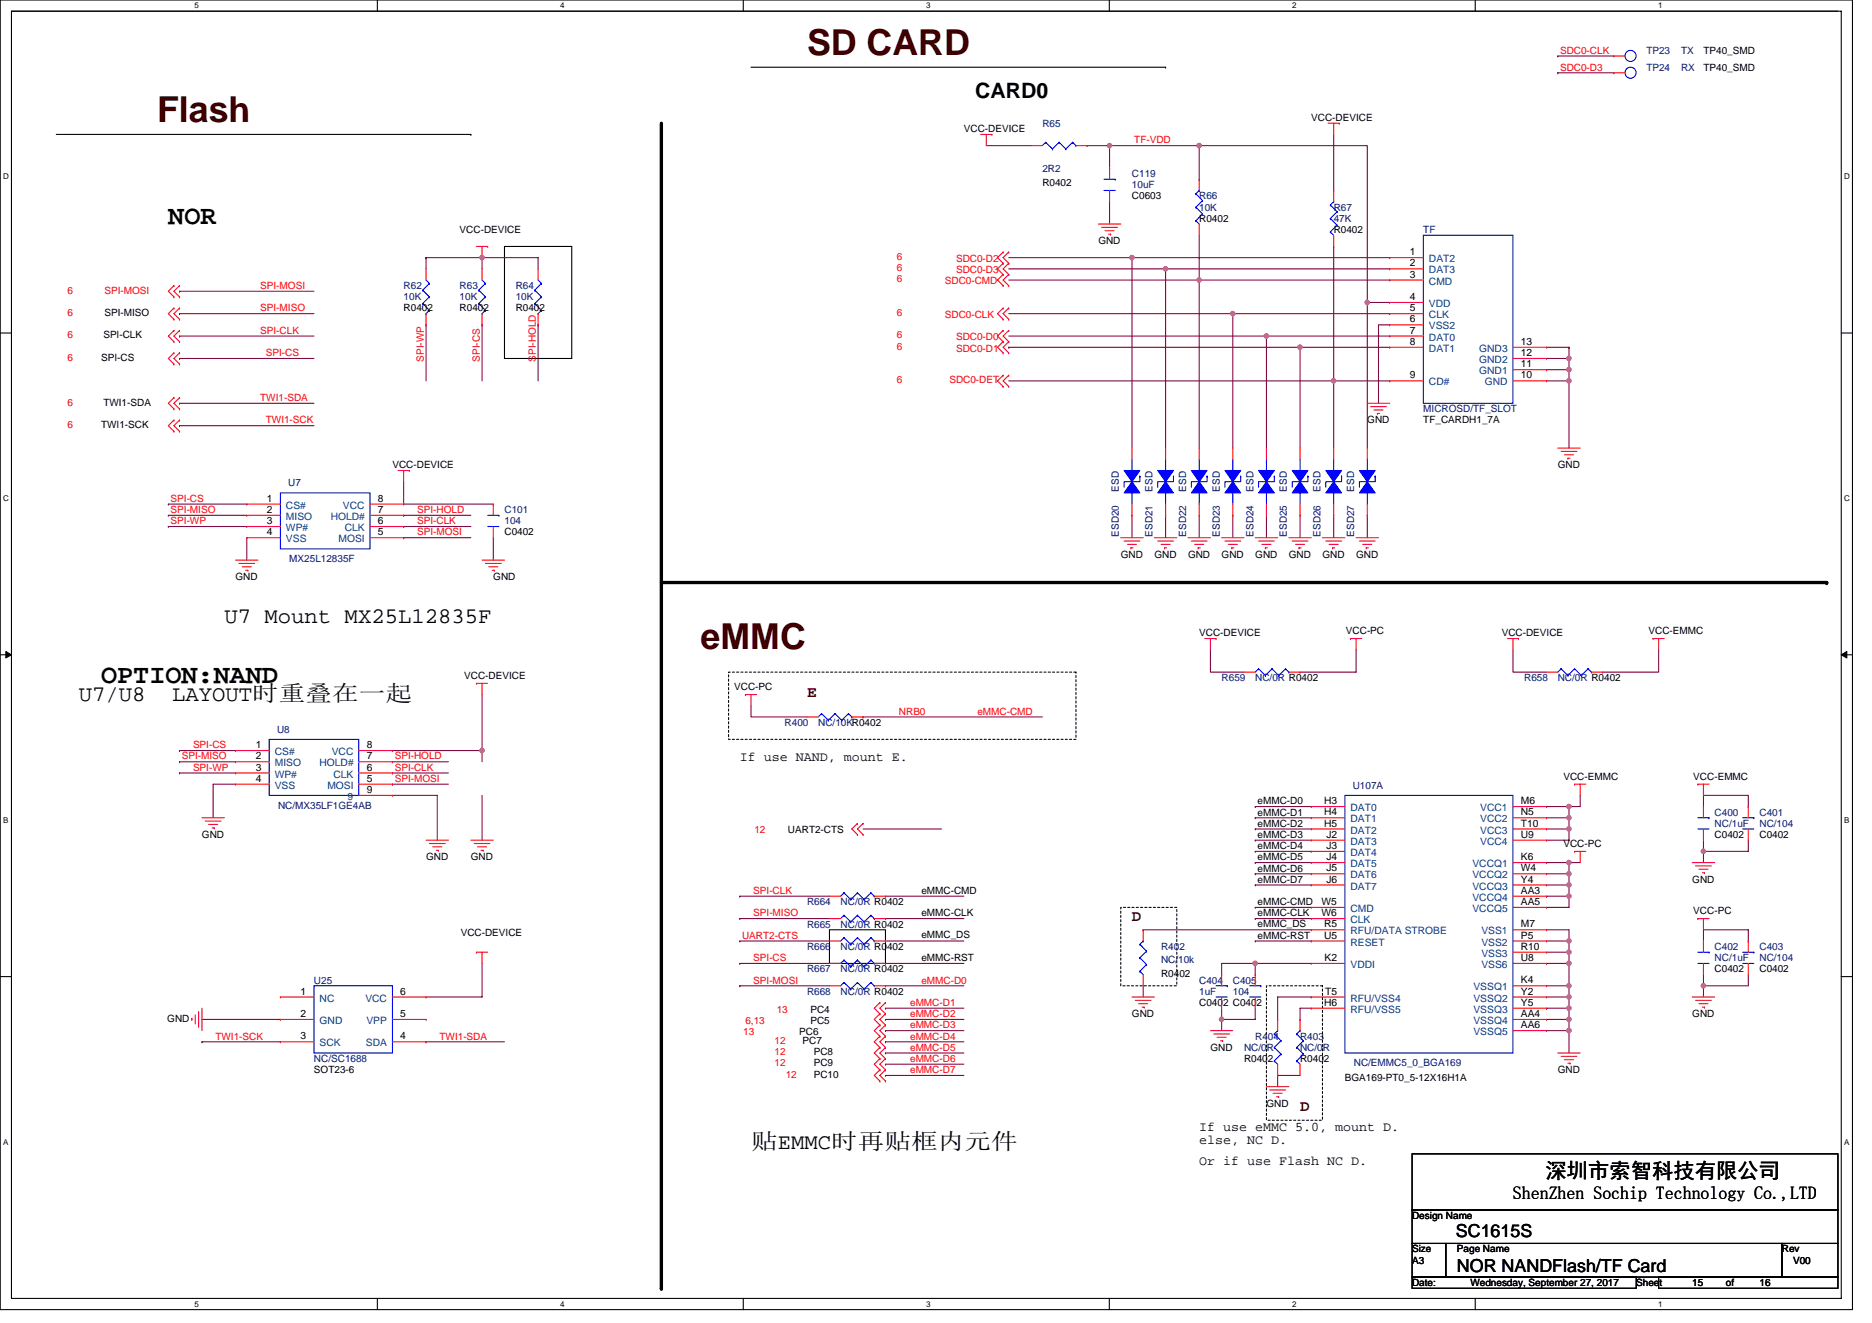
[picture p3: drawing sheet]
<svg xmlns="http://www.w3.org/2000/svg" width="297mm" height="210mm" viewBox="0 0 297 210" stroke-linecap="round" stroke-linejoin="round" font-family="sans-serif">
<path d="M0 0h293.9v207.9h-293.9zM1.8 1.8h290.4v204.3h-290.4z" fill="none" stroke="#000" stroke-width=".17"/>
<g fill="#fff">
<path d="M30.8 .2h.7v1.4h-.7z"/>
<path d="M30.8 206.3h.7v1.4h-.7z"/>
</g>
<path d="M59.9 0v1.8M59.9 206.1v1.8" fill="none" stroke="#000" stroke-width=".17"/>
<g fill="#fff">
<path d="M88.9 .2h.7v1.4h-.7z"/>
<path d="M88.9 206.3h.7v1.4h-.7z"/>
</g>
<path d="M117.9 0v1.8M117.9 206.1v1.8" fill="none" stroke="#000" stroke-width=".17"/>
<g fill="#fff">
<path d="M147 .2h.7v1.4h-.7z"/>
<path d="M147 206.3h.7v1.4h-.7z"/>
</g>
<path d="M176 0v1.8M176 206.1v1.8" fill="none" stroke="#000" stroke-width=".17"/>
<g fill="#fff">
<path d="M205 .2h.7v1.4h-.7z"/>
<path d="M205 206.3h.7v1.4h-.7z"/>
</g>
<path d="M234.1 0v1.8M234.1 206.1v1.8" fill="none" stroke="#000" stroke-width=".17"/>
<g fill="#fff">
<path d="M263.1 .2h.7v1.4h-.7z"/>
<path d="M263.1 206.3h.7v1.4h-.7z"/>
<path d="M.5 27.3h.9v1.4h-.9z"/>
<path d="M292.6 27.3h.9v1.4h-.9z"/>
<path d="M.5 78.4h.9v1.4h-.9z"/>
<path d="M292.6 78.4h.9v1.4h-.9z"/>
</g>
<path d="M0 52.9h1.8M292.2 52.9h1.7" fill="none" stroke="#000" stroke-width=".17"/>
<g fill="#fff">
<path d="M.5 129.5h.8v1.4h-.8z"/>
<path d="M292.6 129.5h.9v1.4h-.9z"/>
</g>
<path d="M0 103.9h1.8M292.2 103.9h1.7" fill="none" stroke="#000" stroke-width=".17"/>
<path d="M.9 103.4l.9 .5-.9 .5zM292.2 103.9l.8-.5v1z" fill="#000" stroke="#000" stroke-width=".16"/>
<g fill="#fff">
<path d="M.5 180.5h.8v1.4h-.8z"/>
<path d="M292.6 180.5h.9v1.4h-.9z"/>
</g>
<g fill="none" stroke="#000" stroke-width=".17">
<path d="M1.8 1.8h289.8M119.2 10.7h65.8M185 10.7h.1M8.9 21.3h65.8M74.7 21.3h.1M80 39.1h10.7v17.8h-10.7zM0 155h1.8M131.6 147.6h8.9v5.3h-8.9zM292.2 155h1.7M224.1 183.1h67.5v8.9h-67.5zM224.1 192h67.5v5.4h-67.5zM224.1 197.4h5.3v5.3h-5.3z"/>
<path d="M229.4 197.4h53.3v5.3h-53.3zM282.7 197.4h8.9v5.3h-8.9zM224.1 202.7h35.5v1.8h-35.5zM263.2 202.7h28.4v1.8h-28.4z"/>
</g>
<path d="M104.9 19.6v184.9M104.9 92.5h185M289.9 92.5h.1M104.9 204.5h.1" fill="none" stroke="#000" stroke-width=".53"/>
<path d="M115.6 106.7h55.1v10.6h-55.1zM177.8 144h8.9v12.5h-8.9zM201 156.5h8.8v21.3h-8.8z" fill="none" stroke="#000" stroke-width=".17" stroke-dasharray=".3 .3"/>
<g fill="none" stroke="#800040" stroke-width=".17">
<path d="M247.2 11.6h.1M247.2 8.9h.1M247.2 11.6h8.9M247.2 8.9h8.9M156.5 23.1h7.1M172.5 23.1h3.6M176.1 23.1v3.6M176.1 23.1h.1M176.1 32v3.6M176.1 23.1h14.2M190.3 37.3v7.1M190.3 23.1h.1"/>
<path d="M190.3 23.1h26.7v24.9M190.3 23.1v5.3M211.6 39.1h.1M211.6 21.3v8.9M211.6 39.1v21.4M28.5 46.2h.1M28.5 49.8h.1M28.5 53.3h.1M28.5 56.9h.1M28.5 46.2h21.3M28.5 49.8h21.3M28.5 53.3h21.3"/>
<path d="M28.5 56.9h21.3M67.6 51.6h.1M67.6 40.9v1.8M67.6 40.9h.1M67.6 51.6v8.9M67.6 40.9h8.9M76.5 51.6h.1M76.5 42.7v-1.8h8.9v1.8M76.5 51.6v8.9M85.4 51.6h.1M85.4 51.6v8.9M160.1 55.1h.1"/>
<path d="M160.1 53.3h40.9M160.1 44.4h30.2M160.1 42.7h24.9M160.1 40.9h19.5M160.1 49.8h35.5M160.1 55.1h46.2M179.6 40.9h40.9M179.6 40.9h.1M179.6 40.9v30.2M185 42.7h.1M185 42.7h35.5M185 42.7v28.4"/>
<path d="M190.3 44.4h30.2M190.3 44.4h.1M190.3 44.4v26.7M195.6 49.8h24.9M195.6 49.8h.1M195.6 49.8v21.3M201 53.3h19.5M201 53.3h.1M201 53.3v17.8M206.3 55.1h14.2M206.3 55.1v16M217 48h3.5"/>
<path d="M217 48h.1M217 48v23.1M220.5 51.6h-1.8v12.4M245.4 55.1h3.6M245.4 56.9h3.6M245.4 58.7h.1M245.4 58.7h3.6M249 55.1h.1M249 56.9v1.8M249 58.7v1.8M249 55.1v1.8M28.5 67.6h.1"/>
<path d="M28.5 64h.1M28.5 67.6h21.3M28.5 64h21.3M64 76.5v3.5h14.3M160.1 60.5h51.5M211.6 60.5v10.6M211.6 60.5h8.9M245.4 60.5h3.6M249 60.5h.1M249 60.5v10.6M26.7 81.8h.1M26.7 83.6h.1"/>
<path d="M26.7 80h.1M26.7 81.8h12.5M26.7 83.6h12.5M26.7 80h12.5M39.2 85.3v3.6M64 83.6h.1M64 85.3h.1M64 81.8h.1M64 81.8h10.7M64 83.6h10.7M64 85.3h10.7M78.3 85.3v3.6"/>
<path d="M179.6 81.8v3.5M185 81.8v3.5M190.3 81.8v3.5M195.6 81.8v3.5M201 81.8v3.5M206.3 81.8v3.5M211.6 81.8v3.5M217 81.8v3.5M28.5 119.1h.1M28.5 119.1h8.9M62.3 119.1h.1M62.3 119.1h14.2"/>
<path d="M76.5 110.2v8.9M76.5 119.1v1.8M119.2 112v1.8h8.9M136.9 113.8h.1M136.9 113.8h28.5M192.1 103.1v3.6h5.3M215.2 103.1v3.6h-8.9M240.1 103.1v3.6h5.3M263.2 103.1v3.6h-8.9M28.5 120.9h.1M28.5 122.7h.1M28.5 120.9h8.9"/>
<path d="M28.5 122.7h8.9M37.4 124.5h-3.6v5.3M62.3 124.5h.1M62.3 122.7h.1M62.3 120.9h.1M62.3 126.2h7.1v7.1M62.3 124.5h8.9M62.3 120.9h8.9M62.3 122.7h8.9M76.5 126.2v7.1M136.9 131.6h12.5M199.2 131.6h.1"/>
<path d="M199.2 133.3h.1M199.2 135.1h.1M199.2 136.9h.1M199.2 128h.1M199.2 129.8h.1M199.2 138.7h.1M199.2 128h8.9M199.2 131.6h8.9M199.2 133.3h8.9M199.2 135.1h8.9M199.2 136.9h8.9M199.2 129.8h8.9"/>
<path d="M199.2 138.7h8.9M245.4 131.6h3.6M245.4 128h3.6M245.4 129.8h3.6M245.4 138.7h3.6M245.4 136.9h3.6M249 128v1.8M249 138.7v1.8M249 128h.1M249 131.6v1.7h-3.6M249 136.9h.1M249 129.8h.1"/>
<path d="M249 136.9h1.7M249 129.8v1.8M249 136.9v1.8M250.7 126.2v1.8h-1.7M270.3 128v-1.8h7.1v1.8M270.3 135.1v1.8M270.3 135.1h.1M270.3 133.3v1.8M277.4 133.3v1.8h-7.1M76.5 152.9v5.3h-8.9M117.4 156.5h.1M117.4 142.2h.1"/>
<path d="M117.4 145.8h.1M117.4 149.4h.1M117.4 152.9h.1M117.4 152.9h14.2M117.4 142.2h14.2M117.4 145.8h14.2M117.4 149.4h14.2M117.4 156.5h14.2M140.5 142.2h.1M140.5 145.8h.1M140.5 149.4h.1M140.5 152.9h.1"/>
<path d="M140.5 156.5h.1M140.5 152.9h12.4M140.5 142.2h12.4M140.5 145.8h12.4M140.5 149.4h12.4M140.5 156.5h12.4M181.4 156.5v1.7M181.4 147.6h.1M181.4 147.6h26.7M199.2 145.8h.1M199.2 149.4h.1M199.2 144h.1"/>
<path d="M199.2 140.5h.1M199.2 152.9v1.8M199.2 152.9h-5.4v1.8M199.2 152.9h.1M199.2 152.9h8.9M199.2 145.8h8.9M199.2 149.4h8.9M199.2 144h8.9M199.2 140.5h8.9M208.1 158.2h-5.4v3.6M245.4 152.9h.1M245.4 142.2h.1"/>
<path d="M245.4 140.5h3.6M245.4 156.5h3.6M245.4 158.2h3.6M245.4 147.6h3.6v1.8M245.4 149.4h3.6M245.4 151.1h3.6M245.4 152.9h3.6M245.4 142.2h3.6M249 140.5h.1M249 142.2v1.8h-3.6M249 152.9v3.6M249 151.1h.1"/>
<path d="M249 158.2v1.8M249 149.4h.1M249 156.5h.1M249 140.5v1.7M249 149.4v3.5M249 156.5v1.7M270.3 154.7v1.8h7.1v-1.8M270.3 149.4v-1.8h7.1v1.8M270.3 156.5h.1M270.3 156.5v1.7M32 165.4h.1M32 161.8h12.5"/>
<path d="M32 165.4h12.5M67.6 165.4h.1M67.6 165.4h12.4M140.5 165.4h.1M140.5 167.1h.1M140.5 168.9h.1M140.5 161.8h.1M140.5 170.7h.1M140.5 163.6h.1M140.5 160h.1M140.5 165.4h12.4M140.5 160h12.4"/>
<path d="M140.5 167.1h12.4M140.5 168.9h12.4M140.5 161.8h12.4M140.5 170.7h12.4M140.5 163.6h12.4M193.8 160v1.8M193.8 161.8h.1M193.8 161.8v1.8M199.2 160v1.8h-5.4M206.3 170.7h-3.6v1.8M208.1 160h-1.8v1.8M245.4 160h.1"/>
<path d="M245.4 161.8h3.6M245.4 163.6h3.6M245.4 160h3.6M249 161.8h.1M249 163.6v3.5M249 160v1.8M249 161.8v1.8"/>
</g>
<g fill="#f0f" stroke="#f0f" stroke-width=".17">
<circle cx="248.9" cy="56.9" r=".35"/>
<circle cx="190.3" cy="23.1" r=".35"/>
<circle cx="176" cy="23.1" r=".35"/>
<circle cx="184.9" cy="42.7" r=".35"/>
<circle cx="190.3" cy="44.4" r=".35"/>
<circle cx="195.6" cy="49.8" r=".35"/>
<circle cx="200.9" cy="53.3" r=".35"/>
<circle cx="179.6" cy="40.9" r=".35"/>
<circle cx="206.3" cy="55.1" r=".35"/>
<circle cx="211.6" cy="60.4" r=".35"/>
<circle cx="216.9" cy="48" r=".35"/>
<circle cx="76.5" cy="40.9" r=".35"/>
<circle cx="248.9" cy="58.7" r=".35"/>
<circle cx="248.9" cy="60.4" r=".35"/>
<circle cx="76.5" cy="119.1" r=".35"/>
<circle cx="248.9" cy="128" r=".35"/>
<circle cx="248.9" cy="152.9" r=".35"/>
<circle cx="248.9" cy="142.2" r=".35"/>
<circle cx="248.9" cy="140.4" r=".35"/>
<circle cx="248.9" cy="138.7" r=".35"/>
<circle cx="248.9" cy="136.9" r=".35"/>
<circle cx="248.9" cy="160" r=".35"/>
<circle cx="248.9" cy="163.6" r=".35"/>
<circle cx="248.9" cy="161.8" r=".35"/>
<circle cx="248.9" cy="151.1" r=".35"/>
<circle cx="193.8" cy="161.8" r=".35"/>
<circle cx="199.2" cy="152.9" r=".35"/>
<circle cx="248.9" cy="131.6" r=".35"/>
<circle cx="248.9" cy="129.8" r=".35"/>
<circle cx="248.9" cy="149.3" r=".35"/>
<circle cx="248.9" cy="158.2" r=".35"/>
<circle cx="248.9" cy="156.5" r=".35"/>
<circle cx="270.3" cy="135.1" r=".35"/>
<circle cx="270.3" cy="156.5" r=".35"/>
</g>
<g fill="none" stroke="#f00" stroke-width=".17">
<path d="M210.7 19.6h1.8M211.6 19.6v1.7M212.5 19.6h.1M256.1 11.6h.1M256.1 8.9h.1M256.1 11.6h1.7M256.1 8.9h1.7M75.6 39.1h1.8M76.5 39.1v1.8M77.4 39.1h.1M155.6 21.3h1.8M156.5 21.3v1.8"/>
<path d="M157.4 21.3h.1M163.6 23.1h1.8M170.7 23.1h1.8M172.5 23.1h.1M174.3 35.6h3.5M174.8 36.1h2.5M175.3 36.6h1.5M175.9 37.2h.3M176.1 30.2v1.8M176.1 26.7h.1M176.1 26.7v1.7M176.2 37.2h.1"/>
<path d="M190.3 35.6v1.7M190.3 28.4h.1M190.3 28.4v1.8M211.6 37.3v1.8M211.6 30.2h.1M211.6 30.2v1.8M27.6 50.7h.1M27.6 48.9h.1M27.6 47.1h.1M27.6 45.3h.1M27.6 54.2h.1M27.6 52.5h.1"/>
<path d="M27.6 57.8h.1M27.6 56h.1M27.6 48.9l-.9 .9 .9 .9M27.6 45.3l-.9 .9 .9 .9M27.6 52.5l-.9 .8 .9 .9M27.6 56l-.9 .9 .9 .9M28.5 50.7h.1M28.5 48.9h.1M28.5 47.1h.1M28.5 45.3h.1M28.5 54.2h.1M28.5 52.5h.1"/>
<path d="M28.5 57.8h.1M28.5 56h.1M28.5 48.9l-.9 .9 .9 .9M28.5 45.3l-.9 .9 .9 .9M28.5 52.5l-.9 .8 .9 .9M28.5 56l-.9 .9 .9 .9M67.6 42.7v1.7M67.6 51.6h.1M67.6 49.8v1.8M76.5 42.7v1.7M76.5 51.6h.1M76.5 49.8v1.8"/>
<path d="M85.4 42.7v1.7M85.4 51.6h.1M85.4 49.8v1.8M159.2 40h.1M159.2 41.8h.1M159.2 43.6h.1M159.2 45.3h.1M159.2 48.9h.1M159.2 50.7h.1M159.2 52.5h.1M159.2 54.2h.1M159.2 56h.1"/>
<path d="M159.2 59.6h.1M159.2 40l-.9 .9 .9 .9M159.2 43.6l-.9 .8 .9 .9M159.2 41.8l-.9 .9 .9 .9M159.2 48.9l-.9 .9 .9 .9M159.2 52.5l-.9 .8 .9 .9M159.2 54.2l-.9 .9 .9 .9M159.2 59.6l-.9 .9 .9 .8M160.1 40h.1M160.1 41.8h.1M160.1 43.6h.1M160.1 45.3h.1"/>
<path d="M160.1 48.9h.1M160.1 50.7h.1M160.1 52.5h.1M160.1 54.2h.1M160.1 56h.1M160.1 59.6h.1M160.1 40l-.9 .9 .9 .9M160.1 43.6l-.9 .8 .9 .9M160.1 41.8l-.9 .9 .9 .9M160.1 48.9l-.9 .9 .9 .9M160.1 52.5l-.9 .8 .9 .9M160.1 54.2l-.9 .9 .9 .9"/>
<path d="M160.1 59.6l-.9 .9 .9 .8M220.5 42.7h.1M220.5 44.4h.1M220.5 48h.1M220.5 49.8h.1M220.5 51.6h.1M220.5 53.3h.1M220.5 55.1h.1M220.5 40.9h.1M220.5 42.7h5.3M220.5 44.4h5.3M220.5 48h5.3"/>
<path d="M220.5 49.8h5.3M220.5 51.6h5.3M220.5 53.3h5.3M220.5 55.1h5.3M220.5 40.9h5.3M240.1 55.1h5.3M240.1 58.7h5.3M240.1 56.9h5.3M245.4 58.7h.1M245.4 56.9h.1M245.4 55.1h.1M27.6 64.9h.1"/>
<path d="M27.6 63.1h.1M27.6 68.5h.1M27.6 66.7h.1M27.6 63.1l-.9 .9 .9 .9M27.6 66.7l-.9 .9 .9 .9M28.5 64.9h.1M28.5 63.1h.1M28.5 68.5h.1M28.5 66.7h.1M28.5 63.1l-.9 .9 .9 .9M28.5 66.7l-.9 .9 .9 .9M63.2 74.7h1.7"/>
<path d="M64 74.7v1.8M64.9 74.7h.1M159.2 61.3h.1M160.1 61.3h.1M179.6 71.1v1.8M185 71.1v1.8M190.3 71.1v1.8M195.6 71.1v1.8M201 71.1v1.8M206.3 71.1v1.8M211.6 71.1v1.8M217 64h3.5"/>
<path d="M217 71.1v1.8M217.5 64.5h2.5M218 65.1h1.5M218.6 65.6h.1M218.6 65.6h.3M220.5 60.5h.1M220.5 60.5h5.3M240.1 60.5h5.3M245.4 60.5h.1M247.2 71.1h3.5M247.7 71.6h2.5M248.2 72.2h1.5"/>
<path d="M248.8 72.7h.1M248.8 72.7h.3M37.4 88.9h3.5M37.9 89.4h2.5M38.4 90h1.5M39 90.5h.3M39.2 80h.1M39.2 81.8h.1M39.2 83.6h.1M39.2 85.3h.1M39.2 80h5.3M39.2 81.8h5.3"/>
<path d="M39.2 83.6h5.3M39.2 85.3h5.3M39.3 90.5h.1M58.7 80h5.3M58.7 81.8h5.3M58.7 83.6h5.3M58.7 85.3h5.3M64 85.3h.1M64 83.6h.1M64 81.8h.1M64 80h.1M76.5 88.9h3.5"/>
<path d="M77 89.4h2.5M77.6 90h1.4M78.1 90.5h.3M78.3 83.6v1.7M78.3 80h.1M78.3 80v1.8M78.4 90.5h.1M177.8 85.3h3.6M178.4 85.9h2.5M178.9 86.4h1.4M179.4 87h.1M179.4 87h.4"/>
<path d="M179.6 81.8h.1M179.6 80v1.8M183.2 85.3h3.5M183.7 85.9h2.5M184.2 86.4h1.5M184.8 87h.1M184.8 87h.3M185 81.8h.1M185 80v1.8M188.5 85.3h3.6M189 85.9h2.5M189.6 86.4h1.4"/>
<path d="M190.1 87h.1M190.1 87h.4M190.3 81.8h.1M190.3 80v1.8M193.8 85.3h3.6M194.4 85.9h2.5M194.9 86.4h1.4M195.4 87h.1M195.4 87h.4M195.6 81.8h.1M195.6 80v1.8M199.2 85.3h3.5"/>
<path d="M199.7 85.9h2.5M200.2 86.4h1.5M200.8 87h.1M200.8 87h.3M201 81.8h.1M201 80v1.8M204.5 85.3h3.6M205 85.9h2.5M205.6 86.4h1.4M206.1 87h.1M206.1 87h.4M206.3 81.8h.1"/>
<path d="M206.3 80v1.8M209.8 85.3h3.6M210.4 85.9h2.5M210.9 86.4h1.4M211.5 87h.1M211.5 87h.3M211.6 81.8h.1M211.6 80v1.8M215.2 85.3h3.5M215.7 85.9h2.5M216.2 86.4h1.5M216.8 87h.1"/>
<path d="M216.8 87h.3M217 81.8h.1M217 80v1.8M37.4 119.1h.1M37.4 119.1h5.3M56.9 119.1h5.4M62.3 119.1h.1M75.6 108.5h.1M75.6 108.5h1.8M76.5 108.5v1.7M118.3 110.2h.1M118.3 110.2h1.8"/>
<path d="M119.2 110.2v1.8M128.1 113.8h1.7M135.2 113.8h1.7M136.9 113.8h.1M191.2 101.3h1.8M192.1 101.3v1.8M193 101.3h.1M197.4 106.7h1.8M204.5 106.7h1.8M206.3 106.7h.1M214.3 101.3h.1M214.3 101.3h1.8"/>
<path d="M215.2 101.3v1.8M239.2 101.3h1.8M240.1 101.3v1.8M241 101.3h.1M245.4 106.7h1.8M252.5 106.7h1.8M254.3 106.7h.1M262.3 101.3h.1M262.3 101.3h1.8M263.2 101.3v1.8M32 129.8h3.6M32.6 130.3h2.5"/>
<path d="M33.1 130.9h1.4M33.7 131.4h.3M34 131.4h.1M37.4 120.9h.1M37.4 122.7h.1M37.4 124.5h.1M37.4 124.5h5.3M37.4 120.9h5.3M37.4 122.7h5.3M56.9 124.5h5.4M56.9 120.9h5.4M56.9 122.7h5.4"/>
<path d="M56.9 126.2h5.4M62.3 124.5h.1M62.3 122.7h.1M62.3 120.9h.1M62.3 126.2h.1M67.6 133.3h3.6M68.1 133.9h2.5M68.7 134.4h1.4M69.2 135h.4M69.6 135h.1M74.7 133.3h3.6M75.2 133.9h2.5"/>
<path d="M75.8 134.4h1.4M76.3 135h.4M76.7 135h.1M136.1 130.7h.1M136.1 132.5h.1M136.1 130.7l-.9 .9 .9 .9M136.9 130.7h.1M136.9 132.5h.1M136.9 130.7l-.8 .9 .8 .9M208.1 128h.1M208.1 129.8h.1M208.1 131.6h.1"/>
<path d="M208.1 133.3h.1M208.1 135.1h.1M208.1 136.9h.1M208.1 138.7h.1M208.1 135.1h5.3M208.1 128h5.3M208.1 129.8h5.3M208.1 131.6h5.3M208.1 133.3h5.3M208.1 136.9h5.3M208.1 138.7h5.3M240.1 128h5.3"/>
<path d="M240.1 129.8h5.3M240.1 131.6h5.3M240.1 133.3h5.3M240.1 136.9h5.3M240.1 138.7h5.3M245.4 136.9h.1M245.4 128h.1M245.4 129.8h.1M245.4 131.6h.1M245.4 133.3h.1M245.4 138.7h.1M249.8 124.5h.1"/>
<path d="M249.8 135.1h.1M249.8 124.5h1.8M249.8 135.1h1.8M250.7 124.5v1.7M250.7 135.1v1.8M268.5 136.9h3.6M269 137.4h2.5M269.4 124.5h.1M269.4 124.5h1.8M269.6 138h1.4M270.1 138.5h.4M270.3 124.5v1.7"/>
<path d="M270.3 131.6v1.7M270.3 128h.1M270.3 128v1.8M270.5 138.5h.1M277.4 131.6v1.7M277.4 128h.1M277.4 128v1.8M44.5 158.2h.1M44.5 158.2h5.3M62.3 158.2h5.3M67.6 158.2h.1M75.6 151.1h.1"/>
<path d="M75.6 151.1h1.8M76.5 151.1v1.8M131.6 145.8h1.8M131.6 142.2h1.8M131.6 149.4h1.8M131.6 156.5h1.8M131.6 152.9h1.8M138.7 145.8h1.8M138.7 142.2h1.8M138.7 149.4h1.8M138.7 156.5h1.8M138.7 152.9h1.8"/>
<path d="M139.6 159.1h.1M139.6 159.1l-.9 .9 .9 .9M140.5 159.1h.1M140.5 145.8h.1M140.5 142.2h.1M140.5 149.4h.1M140.5 156.5h.1M140.5 152.9h.1M140.5 159.1l-.9 .9 .9 .9M179.6 158.2h3.6M180.1 158.8h2.5M180.7 159.3h1.4"/>
<path d="M181.2 159.9h.4M181.4 154.7v1.8M181.4 147.6h.1M181.4 147.6v1.8M181.6 159.9h.1M193.8 158.2v1.8M193.8 154.7h.1M193.8 154.7v1.8M199.2 158.2v1.8M199.2 154.7h.1M199.2 154.7v1.8M208.1 140.5h.1"/>
<path d="M208.1 152.9h.1M208.1 147.6h.1M208.1 158.2h.1M208.1 149.4h.1M208.1 144h.1M208.1 145.8h.1M208.1 145.8h5.3M208.1 158.2h5.3M208.1 149.4h5.3M208.1 152.9h5.3M208.1 140.5h5.3M208.1 147.6h5.3"/>
<path d="M208.1 144h5.3M240.1 151.1h5.3M240.1 158.2h5.3M240.1 142.2h5.3M240.1 149.4h5.3M240.1 156.5h5.3M240.1 152.9h5.3M240.1 140.5h5.3M240.1 147.6h5.3M240.1 144h5.3M245.4 156.5h.1M245.4 147.6h.1"/>
<path d="M245.4 149.4h.1M245.4 151.1h.1M245.4 152.9h.1M245.4 158.2h.1M245.4 140.5h.1M245.4 142.2h.1M245.4 144h.1M268.5 158.2h3.6M269 158.8h2.5M269.4 145.8h.1M269.4 145.8h1.8M269.6 159.3h1.4"/>
<path d="M270.1 159.9h.4M270.3 145.8v1.8M270.3 152.9v1.8M270.3 149.4h.1M270.3 149.4v1.7M270.5 159.9h.1M277.4 152.9v1.8M277.4 149.4h.1M277.4 149.4v1.7M30.4 161.6h.1M30.4 161.6v.4M31 161.1v1.4"/>
<path d="M31.5 160.5v2.5M32 160v3.6M44.5 161.8h.1M44.5 165.4h.1M44.5 161.8h5.3M44.5 165.4h5.3M62.3 161.8h5.3M62.3 165.4h5.3M67.6 165.4h.1M67.6 161.8h.1M139.6 166.2h.1M139.6 164.5h.1"/>
<path d="M139.6 168h.1M139.6 169.8h.1M139.6 171.6h.1M139.6 160.9h.1M139.6 162.7h.1M139.6 164.5l-.9 .9 .9 .8M139.6 166.2l-.9 .9 .9 .9M139.6 168l-.9 .9 .9 .9M139.6 169.8l-.9 .9 .9 .9M139.6 160.9l-.9 .9 .9 .9M139.6 162.7l-.9 .9 .9 .9M140.5 166.2h.1"/>
<path d="M140.5 164.5h.1M140.5 168h.1M140.5 169.8h.1M140.5 171.6h.1M140.5 160.9h.1M140.5 162.7h.1M140.5 164.5l-.9 .9 .9 .8M140.5 166.2l-.9 .9 .9 .9M140.5 168l-.9 .9 .9 .9M140.5 169.8l-.9 .9 .9 .9M140.5 160.9l-.9 .9 .9 .9M140.5 162.7l-.9 .9 .9 .9"/>
<path d="M192.1 163.6h3.5M192.6 164.1h2.5M193.1 164.6h1.5M193.7 165.2h.3M194 165.2h.1M201 172.5h3.5M201.5 173h2.5M202 173.5h1.5M202.6 174.1h.3M202.7 168.9v1.8M202.7 161.8h.1M202.7 161.8v1.8"/>
<path d="M202.9 174.1h.1M206.3 168.9v1.8M206.3 161.8h.1M206.3 161.8v1.8M208.1 160h.1M208.1 160h5.3M240.1 161.8h5.3M240.1 160h5.3M240.1 163.6h5.3M245.4 160h.1M245.4 161.8h.1M245.4 163.6h.1"/>
<path d="M247.2 167.1h3.5M247.7 167.7h2.5M248.2 168.2h1.5M248.8 168.7h.3M249.1 168.7h.1"/>
</g>
<g fill="none" stroke="#00f" stroke-width=".17">
<path d="M165.9 22.6h.1M165.9 22.6l-.5 .5M165.9 22.6l1.1 1M167 23.6h.1M168.1 22.6h.1M168.1 22.6l-1.1 1M168.1 22.6l1 1M169.1 23.6h.1M170.2 22.6h.1M170.2 22.6l-1.1 1M170.2 22.6l.5 .5M170.7 23.1h.1"/>
<path d="M175.2 30.2h1.8M175.2 28.4h1.8M177 28.4h.1M189.8 35h.1M189.8 32.9h.1M189.8 30.8h.1M189.8 35l.5 .6M189.8 32.9l1 1.1M189.8 30.8l1 1M190.3 30.2h.1M190.3 30.2l-.5 .6M190.8 34h.1"/>
<path d="M190.8 31.8h.1M190.8 34l-1 1M190.8 31.8l-1 1.1M211.1 36.8h.1M211.1 34.7h.1M211.1 32.5h.1M211.1 36.8l.5 .5M211.1 34.7l1 1M211.1 32.5l1 1.1M211.6 32h.1M211.6 32l-.5 .5M212.1 35.7h.1"/>
<path d="M212.1 33.6h.1M212.1 33.6l-1 1.1M212.1 35.7l-1 1.1M225.8 37.3h14.3v26.7h-14.3zM67.1 46.1h.1M67.1 48.2h.1M67.1 46.1l1 1M67.1 48.2l1 1.1M67.6 49.8h.1M67.6 44.4l.5 .6M68.1 45h.1M68.1 47.1h.1"/>
<path d="M68.1 49.3h.1M68.1 45l-1 1.1M68.1 47.1l-1 1.1M68.1 49.3l-.5 .5M76 46.1h.1M76 48.2h.1M76 46.1l1 1M76 48.2l1 1.1M76.5 49.8h.1M76.5 44.4l.5 .6M77 45h.1M77 47.1h.1"/>
<path d="M77 49.3h.1M77 45l-1 1.1M77 47.1l-1 1.1M77 49.3l-.5 .5M84.9 46.1h.1M84.9 48.2h.1M84.9 46.1l1 1M84.9 48.2l1 1.1M85.4 49.8h.1M85.4 44.4l.5 .6M85.9 45h.1M85.9 47.1h.1"/>
<path d="M85.9 49.3h.1M85.9 45l-1 1.1M85.9 47.1l-1 1.1M85.9 49.3l-.5 .5M44.5 78.2h14.2v8.9h-14.2zM179.6 72.9v1.8M179.6 78.2v1.8M180.9 75.6v.9h-2.5v.8M180.9 75.6h.1M185 72.9v1.8M185 78.2v1.8M186.2 75.6v.9h-2.5v.8"/>
<path d="M186.2 75.6h.1M190.3 72.9v1.8M190.3 78.2v1.8M191.5 75.6v.9h-2.5v.8M191.5 75.6h.1M195.6 72.9v1.8M195.6 78.2v1.8M196.9 75.6v.9h-2.5v.8M196.9 75.6h.1M201 72.9v1.8M201 78.2v1.8M202.2 75.6v.9h-2.5v.8"/>
<path d="M202.2 75.6h.1M206.3 72.9v1.8M206.3 78.2v1.8M207.5 75.6v.9h-2.5v.8M207.5 75.6h.1M211.6 72.9v1.8M211.6 78.2v1.8M212.9 75.6v.9h-2.5v.8M212.9 75.6h.1M217 72.9v1.8M217 78.2v1.8M218.2 75.6v.9h-2.5v.8"/>
<path d="M218.2 75.6h.1M77.4 83.6h1.8M77.4 81.8h1.8M79.2 81.8h.1M42.7 117.3h14.2v8.9h-14.2zM130.4 113.3h.1M130.4 113.3l-.6 .5M130.4 113.3l1 1M131.4 114.3h.1M132.5 113.3h.1M132.5 113.3l-1.1 1M132.5 113.3l1.1 1"/>
<path d="M133.6 114.3h.1M134.6 113.3h.1M134.6 113.3l-1 1M134.6 113.3l.6 .5M135.2 113.8h.1M199.7 106.2h.1M199.7 106.2l-.5 .5M199.7 106.2l1.1 1M200.8 107.2h.1M201.8 106.2h.1M201.8 106.2l-1 1M201.8 106.2l1.1 1"/>
<path d="M202.9 107.2h.1M204 106.2h.1M204 106.2l-1.1 1M204 106.2l.5 .5M204.5 106.7h.1M247.7 106.2h.1M247.7 106.2l-.5 .5M247.7 106.2l1.1 1M248.8 107.2h.1M249.8 106.2h.1M249.8 106.2l-1 1M249.8 106.2l1.1 1"/>
<path d="M250.9 107.2h.1M252 106.2h.1M252 106.2l-1.1 1M252 106.2l.5 .5M252.5 106.7h.1M213.4 126.2h26.7v40.9h-26.7zM269.4 131.6h1.8M269.4 129.8h1.8M271.2 129.8h.1M276.5 131.6h1.8M276.5 129.8h1.8M278.3 129.8h.1"/>
<path d="M49.8 156.5h12.5v10.6h-12.5zM133.9 145.3h.1M133.9 141.7h.1M133.9 148.8h.1M133.9 155.9h.1M133.9 152.4h.1M133.9 145.3l-.5 .5M133.9 145.3l1.1 1M133.9 141.7l-.5 .5M133.9 141.7l1.1 1.1M133.9 148.8l-.5 .6M133.9 148.8l1.1 1.1"/>
<path d="M133.9 155.9l-.5 .6M133.9 155.9l1.1 1.1M133.9 152.4l-.5 .5M133.9 152.4l1.1 1M135 146.3h.1M135 142.8h.1M135 149.9h.1M135 157h.1M135 153.4h.1M136.1 145.3h.1M136.1 141.7h.1M136.1 148.8h.1"/>
<path d="M136.1 155.9h.1M136.1 152.4h.1M136.1 145.3l-1.1 1M136.1 145.3l1 1M136.1 141.7l-1.1 1.1M136.1 141.7l1 1.1M136.1 148.8l-1.1 1.1M136.1 148.8l1 1.1M136.1 155.9l-1.1 1.1M136.1 155.9l1 1.1M136.1 152.4l-1.1 1M136.1 152.4l1 1"/>
<path d="M137.1 146.3h.1M137.1 142.8h.1M137.1 149.9h.1M137.1 157h.1M137.1 153.4h.1M138.2 145.3h.1M138.2 141.7h.1M138.2 148.8h.1M138.2 155.9h.1M138.2 152.4h.1M138.2 145.3l-1.1 1M138.2 145.3l.5 .5"/>
<path d="M138.2 141.7l-1.1 1.1M138.2 141.7l.5 .5M138.2 148.8l-1.1 1.1M138.2 148.8l.5 .6M138.2 155.9l-1.1 1.1M138.2 155.9l.5 .6M138.2 152.4l-1.1 1M138.2 152.4l.5 .5M138.7 145.8h.1M138.7 142.2h.1M138.7 149.4h.1M138.7 156.5h.1"/>
<path d="M138.7 152.9h.1M180.9 154.2h.1M180.9 152h.1M180.9 149.9h.1M180.9 154.2l.5 .5M180.9 152l1 1.1M180.9 149.9l1 1.1M181.4 149.4h.1M181.4 149.4l-.5 .5M181.9 153.1h.1M181.9 151h.1M181.9 153.1l-1 1.1"/>
<path d="M181.9 151l-1 1M193 158.2h1.7M193 156.5h1.7M194.7 156.5h.1M198.3 158.2h1.8M198.3 156.5h1.8M200.1 156.5h.1M269.4 152.9h1.8M269.4 151.1h1.8M271.2 151.1h.1M276.5 152.9h1.8M276.5 151.1h1.8"/>
<path d="M278.3 151.1h.1M202.2 168.4h.1M202.2 166.2h.1M202.2 164.1h.1M202.2 168.4l.5 .5M202.2 166.2l1.1 1.1M202.2 164.1l1.1 1.1M202.7 163.6h.1M202.7 163.6l-.5 .5M203.3 167.3h.1M203.3 165.2h.1M203.3 167.3l-1.1 1.1"/>
<path d="M203.3 165.2l-1.1 1M205.8 168.4h.1M205.8 166.2h.1M205.8 164.1h.1M205.8 168.4l.5 .5M205.8 166.2l1 1.1M205.8 164.1l1 1.1M206.3 163.6h.1M206.3 163.6l-.5 .5M206.8 167.3h.1M206.8 165.2h.1M206.8 167.3l-1 1.1"/>
<path d="M206.8 165.2l-1 1"/>
<circle cx="258.7" cy="11.5" r=".88"/>
<circle cx="258.7" cy="8.9" r=".88"/>
</g>
<g fill="#00f" stroke="#00f" stroke-width=".17">
<path d="M194.4 74.7h2.5l-1.3 1.8z" fill-rule="evenodd"/>
<path d="M195.6 76.5l1.3 1.7h-2.5z" fill-rule="evenodd"/>
<path d="M178.4 74.7h2.5l-1.3 1.8z" fill-rule="evenodd"/>
<path d="M179.6 76.5l1.3 1.7h-2.5z" fill-rule="evenodd"/>
<path d="M210.4 74.7h2.5l-1.3 1.8z" fill-rule="evenodd"/>
<path d="M211.6 76.5l1.3 1.7h-2.5z" fill-rule="evenodd"/>
<path d="M183.7 74.7h2.5l-1.2 1.8z" fill-rule="evenodd"/>
<path d="M185 76.5l1.2 1.7h-2.5z" fill-rule="evenodd"/>
<path d="M199.7 74.7h2.5l-1.2 1.8z" fill-rule="evenodd"/>
<path d="M201 76.5l1.2 1.7h-2.5z" fill-rule="evenodd"/>
<path d="M189 74.7h2.5l-1.2 1.8z" fill-rule="evenodd"/>
<path d="M190.3 76.5l1.2 1.7h-2.5z" fill-rule="evenodd"/>
<path d="M215.7 74.7h2.5l-1.2 1.8z" fill-rule="evenodd"/>
<path d="M217 76.5l1.2 1.7h-2.5z" fill-rule="evenodd"/>
<path d="M205 74.7h2.5l-1.2 1.8z" fill-rule="evenodd"/>
<path d="M206.3 76.5l1.2 1.7h-2.5z" fill-rule="evenodd"/>
</g>
<g font-size="5.7" fill="#400000">
<text x="128.1" y="8.7">SD CARD</text>
<text x="24.9" y="19.4">Flash</text>
<text x="111.2" y="102.9">eMMC</text>
</g>
<g font-size="4.3">
<text x="26.7" y="35.6">NOR</text>
<text x="16" y="108.5">OPTION:NAND</text>
</g>
<g font-size="3.5">
<text x="35.6" y="98.8">U7 Mount MX25L12835F</text>
<text x="12.5" y="111.3">U7/U8</text>
<text x="27.3" y="111.3">LAYOUT时重叠在一起</text>
<text x="119.2" y="182.4">贴EMMC时再贴框内元件</text>
</g>
<g font-size="3.4">
<text x="154.7" y="15.6">CARD0</text>
<text x="245.2" y="186.9">深圳市索智科技有限公司</text>
</g>
<g font-size="2.8">
<text x="240.1" y="190.4">ShenZhen Sochip Technology Co. ,,, LTD</text>
<text x="240.1" y="190.4">ShenZhen Sochip Technology Co.</text>
<text x="284" y="190.4">LTD</text>
<text x="231" y="196.3">SC1615S</text>
<text x="231.2" y="201.8">NOR NANDFlash/TF Card</text>
</g>
<g font-size="2.5" fill="#400000">
<text x="128.1" y="110.6">E</text>
<text x="179.6" y="146.1">D</text>
<text x="206.3" y="176.3">D</text>
</g>
<g font-size="2.1">
<text x="117.4" y="120.8">If use NAND, mount E.</text>
<text x="190.3" y="179.5">If use eMMC 5.0, mount D.</text>
<text x="190.3" y="181.6">else, NC D.</text>
<text x="190.3" y="184.8">Or if use Flash NC D.</text>
</g>
<g font-size="1.6" fill="#f00">
<text x="247.5" y="11.2">SDC0-D3</text>
<text x="247.5" y="8.5">SDC0-CLK</text>
<text x="180" y="22.8">TF-VDD</text>
<text x="142.3" y="41.3">6</text>
<text x="151.7" y="41.6">SDC0-D2</text>
<text x="10.7" y="46.6">6</text>
<text x="16.6" y="46.6">SPI-MOSI</text>
<text x="41.3" y="45.9">SPI-MOSI</text>
<text x="142.3" y="44.8">6</text>
<text x="142.3" y="43">6</text>
<text x="149.9" y="45.1">SDC0-CMD</text>
<text x="151.7" y="43.4">SDC0-D3</text>
<text x="10.7" y="53.7">6</text>
<text x="10.7" y="50.1">6</text>
<text x="41.3" y="49.4">SPI-MISO</text>
<text x="41.3" y="53">SPI-CLK</text>
<text x="142.3" y="50.1">6</text>
<text x="142.3" y="53.7">6</text>
<text x="149.9" y="50.5">SDC0-CLK</text>
<text x="10.7" y="57.3">6</text>
<text x="42.2" y="56.5">SPI-CS</text>
<text x="67.2" y="57.4" transform="rotate(-90 67.2 57.4)">SPI-WP</text>
<text x="76.1" y="57.4" transform="rotate(-90 76.1 57.4)">SPI-CS</text>
<text x="85" y="57.4" transform="rotate(-90 85 57.4)">SPI-HOLD</text>
<text x="142.3" y="55.5">6</text>
<text x="151.7" y="54">SDC0-D0</text>
<text x="151.7" y="55.8">SDC0-D1</text>
<text x="10.7" y="64.4">6</text>
<text x="41.3" y="63.6">TWI1-SDA</text>
<text x="142.3" y="60.8">6</text>
<text x="150.6" y="60.8">SDC0-DET</text>
<text x="10.7" y="67.9">6</text>
<text x="42.2" y="67.2">TWI1-SCK</text>
<text x="27.1" y="81.4">SPI-MISO</text>
<text x="27.1" y="83.2">SPI-WP</text>
<text x="27.1" y="79.7">SPI-CS</text>
<text x="66.2" y="83.2">SPI-CLK</text>
<text x="66.2" y="81.4">SPI-HOLD</text>
<text x="66.2" y="85">SPI-MOSI</text>
<text x="142.6" y="113.4">NRB0</text>
<text x="155.1" y="113.4">eMMC-CMD</text>
<text x="30.6" y="118.8">SPI-CS</text>
<text x="28.8" y="120.5">SPI-MISO</text>
<text x="30.6" y="122.3">SPI-WP</text>
<text x="62.6" y="124.1">SPI-MOSI</text>
<text x="62.6" y="122.3">SPI-CLK</text>
<text x="62.6" y="120.5">SPI-HOLD</text>
<text x="119.7" y="132.3">12</text>
<text x="119.5" y="141.9">SPI-CLK</text>
<text x="117.7" y="149">UART2-CTS</text>
<text x="119.5" y="145.4">SPI-MISO</text>
<text x="119.5" y="152.5">SPI-CS</text>
<text x="119.5" y="156.1">SPI-MOSI</text>
<text x="123.3" y="160.7">13</text>
<text x="144.4" y="161.4">eMMC-D2</text>
<text x="144.4" y="159.7">eMMC-D1</text>
<text x="146.2" y="156.1">eMMC-D0</text>
<text x="34.2" y="165">TWI1-SCK</text>
<text x="69.7" y="165">TWI1-SDA</text>
<text x="117.9" y="164.3">13</text>
<text x="118.3" y="162.5">6,13</text>
<text x="122.9" y="165.7">12</text>
<text x="122.9" y="167.5">12</text>
<text x="144.4" y="165">eMMC-D4</text>
<text x="144.4" y="166.8">eMMC-D5</text>
<text x="144.4" y="163.2">eMMC-D3</text>
<text x="122.9" y="169.3">12</text>
<text x="124.7" y="171">12</text>
<text x="144.4" y="168.6">eMMC-D6</text>
<text x="144.4" y="170.3">eMMC-D7</text>
</g>
<g font-size="1.6" fill="#000080">
<text x="261.2" y="11.2">TP24</text>
<text x="261.2" y="8.5">TP23</text>
<text x="266.7" y="11.2">RX</text>
<text x="266.7" y="8.5">TX</text>
<text x="165.4" y="20.1">R65</text>
<text x="165.4" y="27.4">2R2</text>
<text x="179.6" y="28.1">C119</text>
<text x="179.6" y="29.9">10uF</text>
<text x="190.3" y="31.6">R66</text>
<text x="190.3" y="33.4">10K</text>
<text x="211.6" y="33.4">R67</text>
<text x="211.6" y="35.2">47K</text>
<text x="225.8" y="37">TF</text>
<text x="64" y="45.9">R62</text>
<text x="64" y="47.6">10K</text>
<text x="72.9" y="45.9">R63</text>
<text x="72.9" y="47.6">10K</text>
<text x="81.8" y="45.9">R64</text>
<text x="81.8" y="47.6">10K</text>
<text x="225.8" y="65.4">MICROSD/TF_SLOT</text>
<text x="45.7" y="77.2">U7</text>
<text x="80" y="81.4">C101</text>
<text x="80" y="83.2">104</text>
<text x="177.5" y="78.1" transform="rotate(-90 177.5 78.1)">ESD</text>
<text x="182.9" y="78.1" transform="rotate(-90 182.9 78.1)">ESD</text>
<text x="188.2" y="78.1" transform="rotate(-90 188.2 78.1)">ESD</text>
<text x="193.5" y="78.1" transform="rotate(-90 193.5 78.1)">ESD</text>
<text x="198.9" y="78.1" transform="rotate(-90 198.9 78.1)">ESD</text>
<text x="204.2" y="78.1" transform="rotate(-90 204.2 78.1)">ESD</text>
<text x="209.5" y="78.1" transform="rotate(-90 209.5 78.1)">ESD</text>
<text x="214.9" y="78.1" transform="rotate(-90 214.9 78.1)">ESD</text>
<text x="45.9" y="89.3">MX25L12835F</text>
<text x="177.5" y="85.2" transform="rotate(-90 177.5 85.2)">ESD20</text>
<text x="182.9" y="85.2" transform="rotate(-90 182.9 85.2)">ESD21</text>
<text x="188.2" y="85.2" transform="rotate(-90 188.2 85.2)">ESD22</text>
<text x="193.5" y="85.2" transform="rotate(-90 193.5 85.2)">ESD23</text>
<text x="198.9" y="85.2" transform="rotate(-90 198.9 85.2)">ESD24</text>
<text x="204.2" y="85.2" transform="rotate(-90 204.2 85.2)">ESD25</text>
<text x="209.5" y="85.2" transform="rotate(-90 209.5 85.2)">ESD26</text>
<text x="214.9" y="85.2" transform="rotate(-90 214.9 85.2)">ESD27</text>
<text x="193.8" y="108.1">R659</text>
<text x="199.2" y="108.1">NC/0R R0402</text>
<text x="241.8" y="108.1">R658</text>
<text x="247.2" y="108.1">NC/0R R0402</text>
<text x="44" y="116.3">U8</text>
<text x="124.5" y="115.2">R400</text>
<text x="129.8" y="115.2">NC/10KR0402</text>
<text x="214.6" y="125.2">U107A</text>
<text x="44.1" y="128.4">NC/MX35LF1GE4AB</text>
<text x="272.1" y="129.4">C400</text>
<text x="272.1" y="131.2">NC/1uF</text>
<text x="279.2" y="129.4">C401</text>
<text x="279.2" y="131.2">NC/104</text>
<text x="128.1" y="143.7">R664</text>
<text x="133.4" y="143.7">NC/0R R0402</text>
<text x="128.1" y="147.2">R665</text>
<text x="133.4" y="147.2">NC/0R R0402</text>
<text x="128.1" y="150.8">R666</text>
<text x="128.1" y="154.3">R667</text>
<text x="133.4" y="150.8">NC/0R R0402</text>
<text x="133.4" y="154.3">NC/0R R0402</text>
<text x="184.2" y="150.8">R402</text>
<text x="184.2" y="152.9">NC/10k</text>
<text x="272.1" y="150.8">C402</text>
<text x="272.1" y="152.5">NC/1uF</text>
<text x="279.2" y="150.8">C403</text>
<text x="279.2" y="152.5">NC/104</text>
<text x="49.8" y="156.1">U25</text>
<text x="128.1" y="157.9">R668</text>
<text x="133.4" y="157.9">NC/0R R0402</text>
<text x="190.3" y="156.1">C404</text>
<text x="190.3" y="157.9">1uF</text>
<text x="195.6" y="156.1">C405</text>
<text x="195.6" y="157.9">104</text>
<text x="197.4" y="166.8">NC/0R</text>
<text x="199.2" y="165">R404</text>
<text x="206.3" y="165">R403</text>
<text x="206.3" y="166.8">NC/0R</text>
<text x="49.8" y="168.6">NC/SC1688</text>
<text x="214.8" y="169.3">NC/EMMC5_0_BGA169</text>
</g>
<g font-size="1.6">
<text x="270.3" y="11.2">TP40_SMD</text>
<text x="270.3" y="8.5">TP40_SMD</text>
<text x="152.9" y="21">VCC-DEVICE</text>
<text x="208.1" y="19.2">VCC-DEVICE</text>
<text x="165.4" y="29.5">R0402</text>
<text x="179.6" y="31.6">C0603</text>
<text x="190.3" y="35.2">R0402</text>
<text x="72.9" y="37">VCC-DEVICE</text>
<text x="174.3" y="38.8">GND</text>
<text x="211.6" y="37">R0402</text>
<text x="223.7" y="40.5">1</text>
<text x="223.7" y="42.3">2</text>
<text x="223.7" y="44.1">3</text>
<text x="223.7" y="47.6">4</text>
<text x="16.4" y="53.7">SPI-CLK</text>
<text x="16.6" y="50.1">SPI-MISO</text>
<text x="64" y="49.4">R0402</text>
<text x="72.9" y="49.4">R0402</text>
<text x="81.8" y="49.4">R0402</text>
<text x="223.7" y="49.4">5</text>
<text x="223.7" y="51.2">6</text>
<text x="223.7" y="53">7</text>
<text x="16" y="57.3">SPI-CS</text>
<text x="223.7" y="54.7">8</text>
<text x="241.3" y="58.3">11</text>
<text x="241.3" y="56.5">12</text>
<text x="241.3" y="54.7">13</text>
<text x="16.4" y="64.4">TWI1-SDA</text>
<text x="223.7" y="60.1">9</text>
<text x="241.3" y="60.1">10</text>
<text x="16" y="67.9">TWI1-SCK</text>
<text x="217" y="67.2">GND</text>
<text x="225.8" y="67.2">TF_CARDH1_7A</text>
<text x="62.3" y="74.3">VCC-DEVICE</text>
<text x="247.2" y="74.3">GND</text>
<text x="42.4" y="79.6">1</text>
<text x="42.4" y="81.4">2</text>
<text x="42.4" y="83.2">3</text>
<text x="60" y="81.4">7</text>
<text x="60" y="83.2">6</text>
<text x="60" y="79.6">8</text>
<text x="42.4" y="85">4</text>
<text x="60" y="85">5</text>
<text x="80" y="85">C0402</text>
<text x="177.8" y="88.5">GND</text>
<text x="183.2" y="88.5">GND</text>
<text x="188.5" y="88.5">GND</text>
<text x="193.8" y="88.5">GND</text>
<text x="199.2" y="88.5">GND</text>
<text x="204.5" y="88.5">GND</text>
<text x="209.8" y="88.5">GND</text>
<text x="215.2" y="88.5">GND</text>
<text x="37.4" y="92.1">GND</text>
<text x="78.3" y="92.1">GND</text>
<text x="190.3" y="101">VCC-DEVICE</text>
<text x="213.6" y="100.6">VCC-PC</text>
<text x="238.3" y="101">VCC-DEVICE</text>
<text x="261.6" y="100.6">VCC-EMMC</text>
<text x="73.7" y="107.7">VCC-DEVICE</text>
<text x="116.5" y="109.5">VCC-PC</text>
<text x="40.6" y="118.7">1</text>
<text x="58.2" y="118.7">8</text>
<text x="40.6" y="120.5">2</text>
<text x="40.6" y="122.3">3</text>
<text x="40.6" y="124.1">4</text>
<text x="58.2" y="124.1">5</text>
<text x="58.2" y="120.5">7</text>
<text x="58.2" y="122.3">6</text>
<text x="58.2" y="125.9">9</text>
<text x="248.1" y="123.7">VCC-EMMC</text>
<text x="268.7" y="123.7">VCC-EMMC</text>
<text x="199.5" y="131.2">eMMC-D2</text>
<text x="199.5" y="127.7">eMMC-D0</text>
<text x="199.5" y="129.4">eMMC-D1</text>
<text x="210.1" y="127.6">H3</text>
<text x="210.1" y="129.4">H4</text>
<text x="210.1" y="131.2">H5</text>
<text x="241.3" y="127.6">M6</text>
<text x="241.3" y="129.4">N5</text>
<text x="241.3" y="131.2">T10</text>
<text x="32" y="133">GND</text>
<text x="67.6" y="136.5">GND</text>
<text x="74.7" y="136.5">GND</text>
<text x="125" y="132.3">UART2-CTS</text>
<text x="199.5" y="133">eMMC-D3</text>
<text x="199.5" y="134.8">eMMC-D4</text>
<text x="199.5" y="136.5">eMMC-D5</text>
<text x="210.5" y="133">J2</text>
<text x="210.5" y="134.7">J3</text>
<text x="210.5" y="136.5">J4</text>
<text x="241.3" y="133">U9</text>
<text x="241.3" y="136.5">K6</text>
<text x="248.1" y="134.4">VCC-PC</text>
<text x="272.1" y="133">C0402</text>
<text x="279.2" y="133">C0402</text>
<text x="146.2" y="141.9">eMMC-CMD</text>
<text x="199.5" y="143.7">eMMC-CMD</text>
<text x="199.5" y="138.3">eMMC-D6</text>
<text x="199.5" y="140.1">eMMC-D7</text>
<text x="209.7" y="143.6">W5</text>
<text x="210.5" y="138.3">J5</text>
<text x="210.5" y="140.1">J6</text>
<text x="241.3" y="138.3">W4</text>
<text x="241.3" y="140.1">Y4</text>
<text x="241.3" y="141.9">AA3</text>
<text x="241.3" y="143.6">AA5</text>
<text x="268.5" y="140.1">GND</text>
<text x="73.1" y="148.6">VCC-DEVICE</text>
<text x="146.2" y="145.4">eMMC-CLK</text>
<text x="146.2" y="148.9">eMMC_DS</text>
<text x="199.5" y="145.4">eMMC-CLK</text>
<text x="199.5" y="149">eMMC-RST</text>
<text x="199.5" y="147.1">eMMC_DS</text>
<text x="209.7" y="145.4">W6</text>
<text x="210.1" y="147.2">R5</text>
<text x="210.1" y="149">U5</text>
<text x="241.3" y="147.2">M7</text>
<text x="241.3" y="149">P5</text>
<text x="268.7" y="145.1">VCC-PC</text>
<text x="146.2" y="152.5">eMMC-RST</text>
<text x="184.2" y="155">R0402</text>
<text x="210.2" y="152.5">K2</text>
<text x="241.3" y="150.7">R10</text>
<text x="241.3" y="152.5">U8</text>
<text x="272.1" y="154.3">C0402</text>
<text x="279.2" y="154.3">C0402</text>
<text x="47.7" y="157.9">1</text>
<text x="47.7" y="161.4">2</text>
<text x="63.5" y="161.4">5</text>
<text x="63.5" y="157.9">6</text>
<text x="128.6" y="160.7">PC4</text>
<text x="179.6" y="161.4">GND</text>
<text x="190.3" y="159.7">C0402 C0402</text>
<text x="210.1" y="159.6">H6</text>
<text x="210.3" y="157.9">T5</text>
<text x="241.3" y="156.1">K4</text>
<text x="241.3" y="157.9">Y2</text>
<text x="241.3" y="159.6">Y5</text>
<text x="241.3" y="161.4">AA4</text>
<text x="268.5" y="161.4">GND</text>
<text x="26.5" y="162.2">GND</text>
<text x="47.7" y="165">3</text>
<text x="63.5" y="165">4</text>
<text x="126.8" y="164.3">PC6</text>
<text x="127.3" y="165.7">PC7</text>
<text x="128.6" y="162.5">PC5</text>
<text x="129.1" y="167.5">PC8</text>
<text x="192.1" y="166.8">GND</text>
<text x="241.3" y="163.2">AA6</text>
<text x="49.8" y="170.3">SOT23-6</text>
<text x="129.1" y="169.3">PC9</text>
<text x="129.1" y="171">PC10</text>
<text x="197.4" y="168.6">R0402</text>
<text x="206.3" y="168.6">R0402</text>
<text x="213.4" y="171.6">BGA169-PT0_5-12X16H1A</text>
<text x="247.2" y="170.3">GND</text>
<text x="201" y="175.7">GND</text>
<text x="224.1" y="193.4">Design Name</text>
<text x="224.1" y="200.6">A3</text>
<text x="224.1" y="198.8">Size</text>
<text x="231.2" y="198.8">Page Name</text>
<text x="282.7" y="198.8">Rev</text>
<text x="284.5" y="200.6">V00</text>
<text x="224.1" y="204.1">Date:</text>
<text x="233.3" y="204.1">Wednesday, September 27, 2017</text>
<text x="259.6" y="204.1">Sheet</text>
<text x="268.5" y="204.1">15</text>
<text x="273.9" y="204.1">of</text>
<text x="279.2" y="204.1">16</text>
</g>
<g font-size="1.6" fill="#004080">
<text x="226.7" y="41.6">DAT2</text>
<text x="226.7" y="43.4">DAT3</text>
<text x="226.7" y="45.2">CMD</text>
<text x="226.7" y="48.7">VDD</text>
<text x="226.7" y="50.5">CLK</text>
<text x="226.7" y="52.3">VSS2</text>
<text x="226.7" y="54.1">DAT0</text>
<text x="226.7" y="55.8">DAT1</text>
<text x="234.7" y="59.4">GND1</text>
<text x="234.7" y="57.6">GND2</text>
<text x="234.7" y="55.8">GND3</text>
<text x="226.7" y="61.2">CD#</text>
<text x="235.6" y="61.2">GND</text>
<text x="45.4" y="80.7">CS#</text>
<text x="45.4" y="82.5">MISO</text>
<text x="52.5" y="82.5">HOLD#</text>
<text x="54.4" y="80.7">VCC</text>
<text x="45.4" y="84.3">WP#</text>
<text x="45.4" y="86.1">VSS</text>
<text x="53.7" y="86.1">MOSI</text>
<text x="54.7" y="84.3">CLK</text>
<text x="43.6" y="119.8">CS#</text>
<text x="52.6" y="119.8">VCC</text>
<text x="43.6" y="121.6">MISO</text>
<text x="43.6" y="123.4">WP#</text>
<text x="43.6" y="125.2">VSS</text>
<text x="50.7" y="121.6">HOLD#</text>
<text x="51.9" y="125.2">MOSI</text>
<text x="52.9" y="123.4">CLK</text>
<text x="55.2" y="127">9</text>
<text x="214.3" y="128.7">DAT0</text>
<text x="214.3" y="130.5">DAT1</text>
<text x="234.9" y="128.7">VCC1</text>
<text x="234.9" y="130.5">VCC2</text>
<text x="214.3" y="132.3">DAT2</text>
<text x="214.3" y="134.1">DAT3</text>
<text x="214.3" y="135.8">DAT4</text>
<text x="214.3" y="137.6">DAT5</text>
<text x="233.6" y="137.6">VCCQ1</text>
<text x="234.9" y="132.3">VCC3</text>
<text x="234.9" y="134.1">VCC4</text>
<text x="214.3" y="139.4">DAT6</text>
<text x="214.3" y="141.2">DAT7</text>
<text x="233.6" y="139.4">VCCQ2</text>
<text x="233.6" y="141.2">VCCQ3</text>
<text x="233.6" y="143">VCCQ4</text>
<text x="214.3" y="148.3">RFU/DATA STROBE</text>
<text x="214.3" y="144.7">CMD</text>
<text x="214.3" y="146.5">CLK</text>
<text x="233.6" y="144.7">VCCQ5</text>
<text x="235.1" y="148.3">VSS1</text>
<text x="214.3" y="153.6">VDDI</text>
<text x="214.3" y="150.1">RESET</text>
<text x="235.1" y="150.1">VSS2</text>
<text x="235.1" y="151.8">VSS3</text>
<text x="235.1" y="153.6">VSS6</text>
<text x="50.7" y="159">NC</text>
<text x="58" y="159">VCC</text>
<text x="214.3" y="160.7">RFU/VSS5</text>
<text x="214.3" y="159">RFU/VSS4</text>
<text x="233.8" y="157.2">VSSQ1</text>
<text x="233.8" y="159">VSSQ2</text>
<text x="233.8" y="160.7">VSSQ3</text>
<text x="50.7" y="162.5">GND</text>
<text x="50.7" y="166.1">SCK</text>
<text x="58.1" y="166.1">SDA</text>
<text x="58.1" y="162.5">VPP</text>
<text x="233.8" y="162.5">VSSQ4</text>
<text x="233.8" y="164.3">VSSQ5</text>
</g>
<g font-size="1.3">
<text x="30.8" y="1.3">5</text>
<text x="88.9" y="1.3">4</text>
<text x="147" y="1.3">3</text>
<text x="205" y="1.3">2</text>
<text x="263.1" y="1.3">1</text>
<text x=".5" y="28.4">D</text>
<text x="292.6" y="28.4">D</text>
<text x=".5" y="79.5">C</text>
<text x="292.6" y="79.5">C</text>
<text x=".5" y="130.6">B</text>
<text x="292.6" y="130.6">B</text>
<text x=".5" y="181.7">A</text>
<text x="292.6" y="181.7">A</text>
<text x="30.8" y="207.4">5</text>
<text x="88.9" y="207.4">4</text>
<text x="147" y="207.4">3</text>
<text x="205" y="207.4">2</text>
<text x="263.1" y="207.4">1</text>
</g>
</svg>
